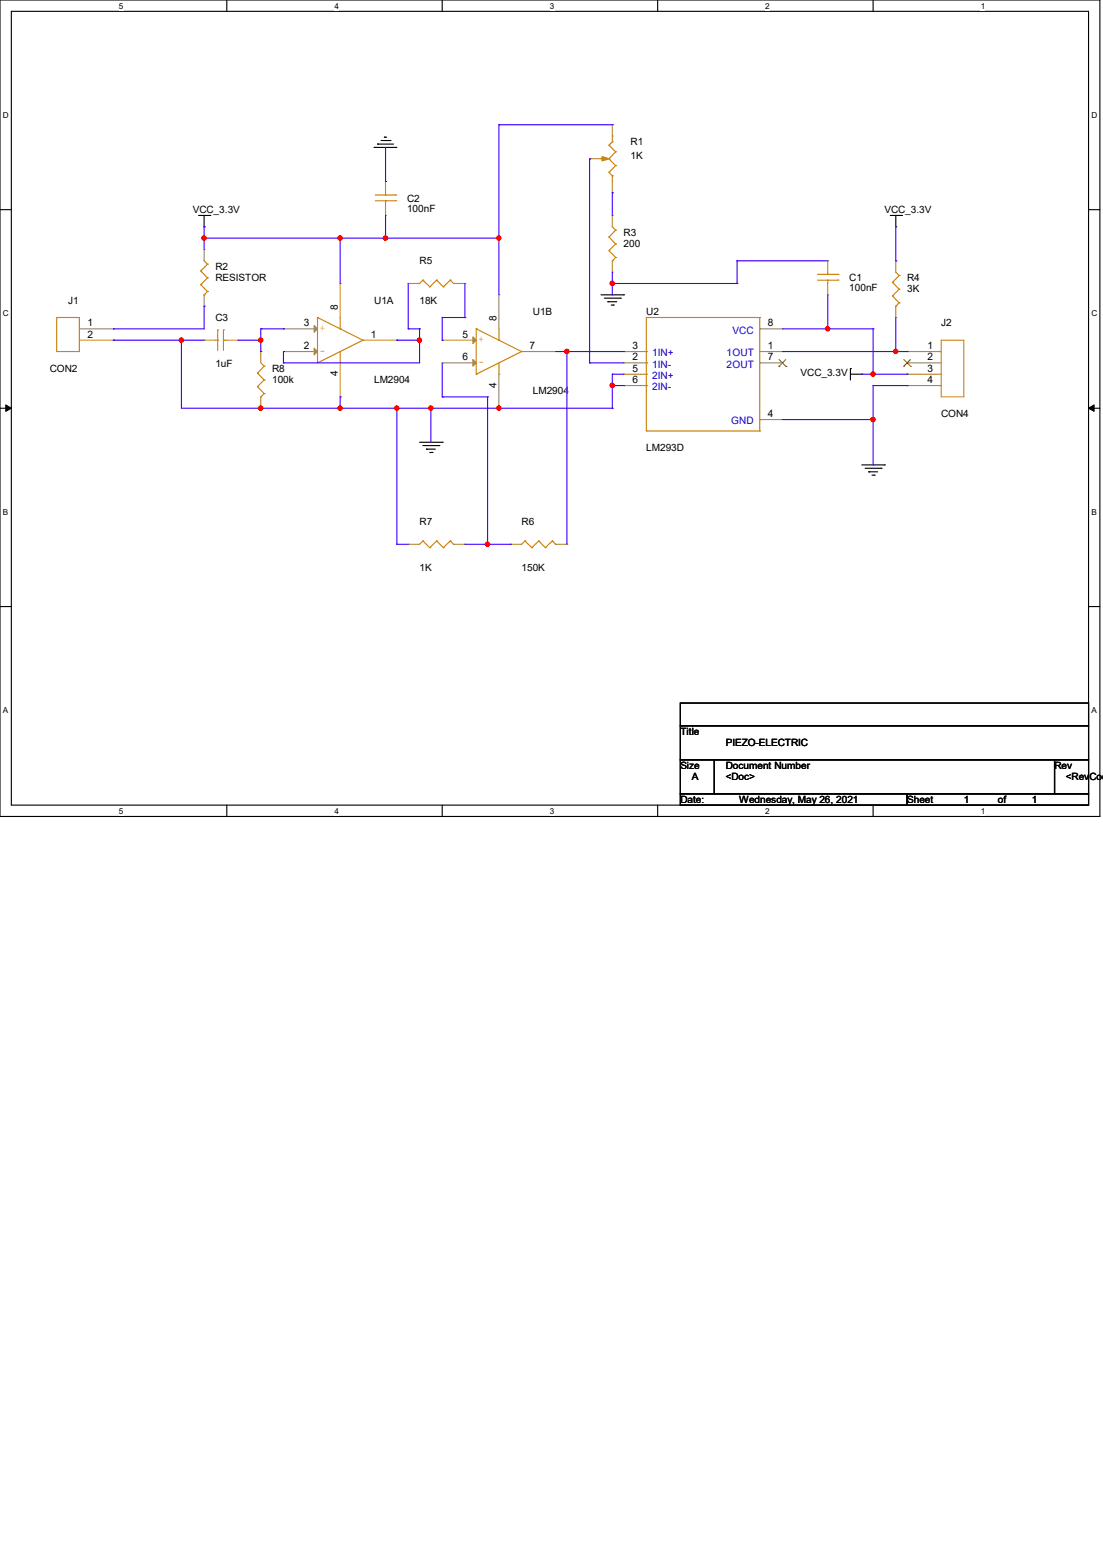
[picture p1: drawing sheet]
<svg xmlns="http://www.w3.org/2000/svg" width="210mm" height="297mm" viewBox="0 0 210 297" stroke-linecap="round" stroke-linejoin="round" font-family="sans-serif">
<path d="M0 0h209.4v155.4h-209.4zM2.2 2.2h205.1v151.1h-205.1z" fill="none" stroke="#000" stroke-width=".21"/>
<g fill="#fff">
<path d="M22.6 .3h.9v1.7h-.9z"/>
<path d="M22.6 153.5h.9v1.8h-.9z"/>
</g>
<path d="M43.2 0v2.2M43.2 153.3v2.1" fill="none" stroke="#000" stroke-width=".21"/>
<g fill="#fff">
<path d="M63.7 .3h.8v1.7h-.8z"/>
<path d="M63.7 153.5h.8v1.8h-.8z"/>
</g>
<path d="M84.2 0v2.2M84.2 153.3v2.1" fill="none" stroke="#000" stroke-width=".21"/>
<g fill="#fff">
<path d="M104.7 .3h.8v1.7h-.8z"/>
<path d="M104.7 153.5h.8v1.8h-.8z"/>
</g>
<path d="M125.2 0v2.2M125.2 153.3v2.1" fill="none" stroke="#000" stroke-width=".21"/>
<g fill="#fff">
<path d="M145.7 .3h.9v1.7h-.9z"/>
<path d="M145.7 153.5h.9v1.8h-.9z"/>
</g>
<path d="M166.2 0v2.2M166.2 153.3v2.1" fill="none" stroke="#000" stroke-width=".21"/>
<g fill="#fff">
<path d="M186.7 .3h.9v1.7h-.9z"/>
<path d="M186.7 153.5h.9v1.8h-.9z"/>
<path d="M.6 21h1.1v1.8h-1.1z"/>
<path d="M207.8 21h1.1v1.8h-1.1z"/>
<path d="M.6 58.8h1.1v1.7h-1.1z"/>
<path d="M207.8 58.8h1.1v1.7h-1.1z"/>
</g>
<path d="M0 39.9h2.2M207.3 39.9h2.1" fill="none" stroke="#000" stroke-width=".21"/>
<g fill="#fff">
<path d="M.6 96.6h1v1.7h-1z"/>
<path d="M207.8 96.6h1v1.7h-1z"/>
</g>
<path d="M0 77.7h2.2M207.3 77.7h2.1" fill="none" stroke="#000" stroke-width=".21"/>
<path d="M1.1 77.1l1.1 .6-1.1 .6zM207.3 77.7l1-.6v1.2z" fill="#000" stroke="#000" stroke-width=".19"/>
<g fill="#fff">
<path d="M.6 134.4h.9v1.7h-.9z"/>
<path d="M207.8 134.4h1v1.7h-1z"/>
</g>
<g fill="none" stroke="#000" stroke-width=".21">
<path d="M71.2 28.1h.1M71.2 28.1h4.4M71.9 27.4h.1M71.9 27.4h3M72.6 26.8h1.7M73.2 26.1h.1M73.2 26.1h.4M74.3 26.8h.1M37.8 41h2.2M38.9 43.2h.1M38.9 41v2.2M40 41h.1"/>
<path d="M114.4 56.1h4.3M115.1 56.8h3M115.7 57.4h.1M115.7 57.4h1.7M116.4 58.1h.4M116.8 58.1h.1M118.1 56.8h.1M118.7 56.1h.1M169.5 41h2.2M170.6 43.2h.1M170.6 41v2.2M171.7 41h.1"/>
<path d="M161.9 70.2h.1M161.9 71.2h2.2M161.9 70.2v2.1M164.1 71.2h.1M79.9 84.2h4.3M80.5 84.8h3.1M81.2 85.5h.1M81.2 85.5h1.7M81.8 86.1h.5M82.3 86.1h.1M83.6 84.8h.1M84.2 84.2h.1"/>
<path d="M164.1 88.5h4.3M164.7 89.2h3.1M165.4 89.8h.1M165.4 89.8h1.7M166 90.5h.5M166.5 90.5h.1M167.8 89.2h.1M168.4 88.5h.1M0 115.5h2.2M207.3 115.5h2.1M129.5 133.9h77.8v4.3h-77.8zM129.5 138.2h77.8v6.5h-77.8z"/>
<path d="M129.5 144.7h6.5v6.4h-6.5zM129.5 151.1h43.2v2.2h-43.2zM136 144.7h64.8v6.4h-64.8zM172.7 151.1h34.6v2.2h-34.6zM200.8 144.7h6.5v6.4h-6.5z"/>
</g>
<g fill="none" stroke="#cc8006" stroke-width=".21">
<path d="M71.5 38.2h3.9M71.5 37.1h3.9M73.4 37.1h.1M73.4 38.2h.1M73.4 36.7v.4M73.4 38.2v.7M75.4 38.2h.1M75.4 37.1h.1M114.4 30.2h.1M114.4 30.2h.5M116 32.8h.1M116 30.2h.1"/>
<path d="M116 27.6h.1M116 32.8l.6 .7M116 30.2l1.2 1.3M116 27.6l1.2 1.3M116.6 33.5h.1M116.6 27h.1M116.6 25.9h.1M116.6 25.9v1.1M116.6 33.5v1M116.6 27l-.6 .6M117.2 31.5h.1M117.2 28.9h.1"/>
<path d="M117.2 31.5l-1.2 1.3M117.2 28.9l-1.2 1.3M38.2 51.6h.1M38.2 54.2h.1M38.2 51.6l1.3 1.3M38.2 54.2l1.3 1.3M38.9 56.1h.1M38.9 49.7l.6 .6M39.5 50.3h.1M39.5 52.9h.1M39.5 55.5h.1M39.5 50.3l-1.3 1.3"/>
<path d="M39.5 52.9l-1.3 1.3M39.5 55.5l-.6 .6M80.5 53.3h.1M80.5 53.3l-.6 .7M80.5 53.3l1.3 1.3M81.8 54.6h.1M83.1 53.3h.1M83.1 53.3l-1.3 1.3M83.1 53.3l1.3 1.3M84.4 54.6h.1M85.7 53.3h.1M85.7 53.3l-1.3 1.3"/>
<path d="M85.7 53.3l.7 .7M86.4 54h.1M116 45.1h.1M116 47.7h.1M116 45.1l1.2 1.3M116 47.7l1.2 1.3M116.6 49.7h.1M116.6 43.2l.6 .6M117.2 43.8h.1M117.2 46.4h.1M117.2 49h.1M117.2 43.8l-1.2 1.3"/>
<path d="M117.2 46.4l-1.2 1.3M117.2 49l-.6 .7M155.7 53.3h3.9M155.7 52.2h3.9M157.6 52.2h.1M157.6 53.3h.1M157.6 51.8v.4M157.6 53.3v.7M159.6 53.3h.1M159.6 52.2h.1M169.9 53.8h.1M169.9 56.3h.1"/>
<path d="M169.9 53.8l1.3 1.3M169.9 56.3l1.3 1.4M170.6 58.3h.1M170.6 51.8l.6 .7M171.2 52.5h.1M171.2 55.1h.1M171.2 57.7h.1M171.2 52.5l-1.3 1.3M171.2 55.1l-1.3 1.2M171.2 57.7l-.6 .6M10.8 60.5h4.3v6.4h-4.3zM41 64.8h.4"/>
<path d="M41.4 64.8h.1M41.4 62.8h.1M41.4 62.8v3.9M42.5 62.8h.1M42.5 64.8h.1M42.5 64.8h.7M42.5 62.8v3.9M49 71h.1M49 73.6h.1M49 71l1.3 1.3M49 73.6l1.3 1.3M49.7 75.6h.1"/>
<path d="M49.7 69.1l.6 .6M50.3 69.7h.1M50.3 72.3h.1M50.3 74.9h.1M50.3 69.7l-1.3 1.3M50.3 72.3l-1.3 1.3M50.3 74.9l-.6 .7M60.5 69.1h.1M60.5 60.5h.1M60.5 60.5l8.6 4.3M60.5 60.5v8.6M64.8 62.6h.1"/>
<path d="M64.8 69.1h.1M64.8 60.5v2.1M64.8 66.9v2.2M69.1 64.8h.1M69.1 64.8l-8.6 4.3M90.7 71.2h.1M90.7 62.6h.1M90.7 62.6l8.6 4.3M90.7 62.6v8.6M95 64.8h.1M95 71.2h.1M95 62.6v2.2"/>
<path d="M95 69.1v2.1M99.3 66.9h.1M99.3 66.9l-8.6 4.3M123.1 60.5h.1M123.1 66.9h.1M123.1 69.1h.1M123.1 71.2h.1M123.1 73.4h.1M123.1 60.5h21.6M123.1 60.5v21.5M144.7 60.5h.1M144.7 62.6h.1"/>
<path d="M144.7 66.9h.1M144.7 69.1h.1M144.7 79.9h.1M144.7 60.5v21.5M179.2 64.8h4.3v10.8h-4.3zM123.1 82h.1M123.1 82h21.6M144.7 82h.1M80.5 103h.1M80.5 103l-.6 .6M80.5 103l1.3 1.3M81.8 104.3h.1"/>
<path d="M83.1 103h.1M83.1 103l-1.3 1.3M83.1 103l1.3 1.3M84.4 104.3h.1M85.7 103h.1M85.7 103l-1.3 1.3M85.7 103l.7 .6M86.4 103.6h.1M99.9 103h.1M99.9 103l-.6 .6M99.9 103l1.4 1.3M101.3 104.3h.1"/>
<path d="M102.6 103h.1M102.6 103l-1.3 1.3M102.6 103l1.2 1.3M103.8 104.3h.1M105.2 103h.1M105.2 103l-1.4 1.3M105.2 103l.6 .6M105.8 103.6h.1"/>
</g>
<g fill="none" stroke="#a84" stroke-width=".21">
<path d="M73.4 34.5h.1M73.4 34.5v2.2M73.4 38.9v2.1M112.3 30.2h.1M112.3 30.2h2.1M116.6 36.7h.1M116.6 23.7h.1M116.6 23.7v2.2M116.6 34.5v2.2M38.9 47.5h.1M38.9 58.3h.1M38.9 47.5v2.2"/>
<path d="M38.9 56.1v2.2M64.8 54h.1M64.8 54v6.5M73.4 41h.1M77.7 54h.1M77.7 54h2.2M86.4 54h2.1M88.5 54h.1M95 56.1h.1M95 56.1v6.5M116.6 41h.1M116.6 51.8h.1"/>
<path d="M116.6 41v2.2M116.6 49.7v2.1M157.6 49.7h.1M157.6 56.1h.1M157.6 49.7v2.1M157.6 54v2.1M170.6 49.7h.1M170.6 49.7v2.1M170.6 58.3v2.2M15.1 62.6h6.5M15.1 64.8h6.5M21.6 62.6h.1"/>
<path d="M21.6 64.8h.1M38.9 64.8h.1M38.9 64.8h2.1M43.2 64.8h2.1M45.3 64.8h.1M49.7 66.9h.1M49.7 77.7h.1M49.7 66.9v2.2M49.7 75.6v2.1M54 62.6h.1M54 66.9h.1M54 66.9h6.5"/>
<path d="M54 62.6h6.5M64.8 75.6h.1M64.8 69.1v6.5M69.1 64.8h6.5M75.6 64.8h.1M84.2 64.8h.1M84.2 69.1h.1M84.2 69.1h6.5M84.2 64.8h6.5M95 77.7h.1M95 71.2v6.5M99.3 66.9h6.5"/>
<path d="M105.8 66.9h.1M118.7 69.1h.1M118.7 66.9h.1M118.7 71.2h.1M118.7 73.4h.1M118.7 66.9h4.4M118.7 69.1h4.4M118.7 71.2h4.4M118.7 73.4h4.4M144.7 66.9h4.3M144.7 69.1h4.3M144.7 79.9h4.3"/>
<path d="M144.7 62.6h4.3M149 66.9h.1M149 79.9h.1M149 69.1h.1M149 62.6h.1M170.6 60.5h.1M172.7 66.9h.1M172.7 69.1h.1M172.7 71.2h.1M172.7 73.4h.1M172.7 66.9h6.5M172.7 69.1h6.5"/>
<path d="M172.7 71.2h6.5M172.7 73.4h6.5M77.7 103.6h.1M77.7 103.6h2.2M86.4 103.6h2.1M88.5 103.6h.1M97.2 103.6h.1M97.2 103.6h2.1M105.8 103.6h2.1M107.9 103.6h.1"/>
</g>
<path d="M148.3 69.8h.1M148.3 68.5l1.3 1.3M149.6 68.5l-1.3 1.3M149.6 69.8h.1M172 69.8h.1M172.1 68.5l1.3 1.3M173.4 68.5l-1.4 1.3M173.4 69.8h.1" fill="none" stroke="#804000" stroke-width=".19"/>
<g fill="#a84" stroke="#a84" stroke-width=".21">
<path d="M90 64.1l.7 .7-.7 .6z"/>
<path d="M90 68.5l.7 .6-.7 .6z"/>
<path d="M59.8 62l.7 .6-.7 .6z"/>
<path d="M59.8 66.3l.7 .6-.7 .7z"/>
</g>
<path d="M114.6 29.8l1.4 .4-1.4 .4z" fill="#cc8006" stroke="#cc8006" stroke-width=".21"/>
<g fill="none" stroke="#4200ff" stroke-width=".21">
<path d="M73.4 34.5h.1M73.4 28.1v6.4M95 23.7h.1M95 23.7v32.4M95 23.7h21.6M112.3 30.2h.1M112.3 30.2v38.9M116.6 36.7h.1M116.6 23.7h.1M116.6 36.7v4.3M38.9 58.3h.1M38.9 43.2h.1"/>
<path d="M38.9 45.3h.1M38.9 58.3v4.3h-17.3M38.9 43.2v4.3M38.9 45.3h56.1M64.8 45.3h.1M64.8 45.3v8.7M73.4 45.3h.1M73.4 41v4.3M77.7 54v8.6M88.5 54v6.5M95 45.3h.1M116.6 54h.1"/>
<path d="M116.6 56.1h.1M116.6 51.8v4.3M116.6 54h23.7M140.3 49.7h.1M140.3 54h.1M140.3 49.7h17.3M140.3 49.7v4.3M157.6 56.1v6.5M170.6 49.7h.1M170.6 43.2v6.5M21.6 62.6h.1M21.6 64.8h.1"/>
<path d="M21.6 64.8h17.3M34.5 64.8h.1M34.5 64.8v12.9h82.1M45.3 64.8h4.4M49.7 77.7h.1M49.7 64.8h.1M49.7 66.9h.1M49.7 62.6h.1M49.7 62.6h4.3M49.7 62.6v4.3M54 66.9h.1M54 69.1h.1"/>
<path d="M54 62.6h.1M54 66.9v2.2M64.8 75.6h.1M64.8 77.7h.1M64.8 75.6v2.1M75.6 77.7h.1M75.6 64.8h.1M75.6 64.8h4.3M75.6 77.7v25.9M77.7 62.6h.1M77.7 62.6h2.2M79.9 64.8h.1"/>
<path d="M79.9 62.6h.1M79.9 62.6v6.5h-25.9M82 77.7h.1M82 77.7v6.5M84.2 60.5h.1M84.2 64.8h.1M84.2 75.6h.1M84.2 60.5h4.3M84.2 60.5v4.3M84.2 69.1v6.5M84.2 75.6h8.6M88.5 60.5h.1"/>
<path d="M92.8 75.6h.1M92.8 75.6v28M95 77.7h.1M105.8 66.9h12.9M107.9 66.9h.1M107.9 66.9v36.7M112.3 69.1h.1M112.3 69.1h6.4M116.6 71.2h.1M116.6 73.4h.1M116.6 77.7h.1M116.6 71.2v6.5"/>
<path d="M116.6 71.2h2.1M116.6 73.4h2.1M118.7 73.4h.1M118.7 66.9h.1M149 62.6h17.2M149 66.9h23.7M149 79.9h17.2M157.6 62.6h.1M164.1 71.2h8.6M166.2 79.9h.1M166.2 73.4h.1M166.2 71.2h.1"/>
<path d="M166.2 62.6h.1M166.2 73.4h6.5M166.2 62.6v8.6M166.2 73.4v15.1M170.6 66.9h.1M170.6 60.5v6.4M172.7 73.4h.1M172.7 71.2h.1M172.7 66.9h.1M166.2 88.5h.1M75.6 103.6h.1M75.6 103.6h2.1"/>
<path d="M88.5 103.6h8.7M92.8 103.6h.1M97.2 103.6h.1"/>
</g>
<g fill="#f00" stroke="#f00" stroke-width=".21">
<circle cx="64.7" cy="45.3" r=".4"/>
<circle cx="38.8" cy="45.3" r=".4"/>
<circle cx="82" cy="77.7" r=".4"/>
<circle cx="79.9" cy="64.7" r=".4"/>
<circle cx="107.9" cy="66.9" r=".4"/>
<circle cx="95" cy="45.3" r=".4"/>
<circle cx="170.5" cy="66.9" r=".4"/>
<circle cx="116.6" cy="73.4" r=".4"/>
<circle cx="95" cy="77.7" r=".4"/>
<circle cx="166.2" cy="79.9" r=".4"/>
<circle cx="166.2" cy="71.2" r=".4"/>
<circle cx="157.6" cy="62.6" r=".4"/>
<circle cx="116.6" cy="54" r=".4"/>
<circle cx="73.4" cy="45.3" r=".4"/>
<circle cx="92.8" cy="103.6" r=".4"/>
<circle cx="75.5" cy="77.7" r=".4"/>
<circle cx="34.5" cy="64.7" r=".4"/>
<circle cx="49.6" cy="77.7" r=".4"/>
<circle cx="64.7" cy="77.7" r=".4"/>
<circle cx="49.6" cy="64.7" r=".4"/>
</g>
<g font-size="1.9">
<text x="120.1" y="27.6">R1</text>
<text x="120.1" y="30.2">1K</text>
<text x="36.7" y="40.6">VCC_3.3V</text>
<text x="77.5" y="38.4">C2</text>
<text x="77.5" y="40.3">100nF</text>
<text x="168.4" y="40.6">VCC_3.3V</text>
<text x="118.7" y="44.9">R3</text>
<text x="118.7" y="47">200</text>
<text x="41" y="51.4">R2</text>
<text x="41" y="53.5">RESISTOR</text>
<text x="79.9" y="50.3">R5</text>
<text x="161.7" y="53.5">C1</text>
<text x="172.7" y="53.5">R4</text>
<text x="13" y="57.8">J1</text>
<text x="64.3" y="58.9" transform="rotate(-90 64.3 58.9)">8</text>
<text x="71.2" y="57.8">U1A</text>
<text x="79.9" y="57.8">18K</text>
<text x="101.5" y="60">U1B</text>
<text x="123.1" y="60">U2</text>
<text x="161.7" y="55.5">100nF</text>
<text x="172.7" y="55.7">3K</text>
<text x="16.6" y="62.1">1</text>
<text x="16.6" y="64.3">2</text>
<text x="41" y="61.1">C3</text>
<text x="57.8" y="62.1">3</text>
<text x="70.6" y="64.3">1</text>
<text x="88.1" y="64.3">5</text>
<text x="94.5" y="61.1" transform="rotate(-90 94.5 61.1)">8</text>
<text x="146.2" y="62.1">8</text>
<text x="179.2" y="62.1">J2</text>
<text x="9.5" y="70.8">CON2</text>
<text x="41" y="69.9">1uF</text>
<text x="51.8" y="70.8">R8</text>
<text x="57.8" y="66.5">2</text>
<text x="64.3" y="71.7" transform="rotate(-90 64.3 71.7)">4</text>
<text x="88.1" y="68.6">6</text>
<text x="100.8" y="66.5">7</text>
<text x="120.4" y="68.6">2</text>
<text x="120.4" y="66.5">3</text>
<text x="120.4" y="70.8">5</text>
<text x="146.2" y="66.5">1</text>
<text x="146.2" y="68.6">7</text>
<text x="152.4" y="71.6">VCC_3.3V</text>
<text x="176.6" y="66.5">1</text>
<text x="176.6" y="68.6">2</text>
<text x="176.6" y="70.8">3</text>
<text x="51.8" y="72.9">100k</text>
<text x="71.2" y="72.9">LM2904</text>
<text x="94.5" y="73.8" transform="rotate(-90 94.5 73.8)">4</text>
<text x="101.5" y="75.1">LM2904</text>
<text x="120.4" y="72.9">6</text>
<text x="176.6" y="72.9">4</text>
<text x="146.2" y="79.4">4</text>
<text x="179.2" y="79.4">CON4</text>
<text x="123.1" y="85.9">LM293D</text>
<text x="79.9" y="100">R7</text>
<text x="99.3" y="100">R6</text>
<text x="79.9" y="108.8">1K</text>
<text x="99.3" y="108.8">150K</text>
<text x="129.5" y="139.9">Title</text>
<text x="138.2" y="142">PIEZO-ELECTRIC</text>
<text x="129.5" y="146.3">Size</text>
<text x="131.7" y="148.5">A</text>
<text x="138.2" y="146.3">Document Number</text>
<text x="138.2" y="148.5">&lt;Doc&gt;</text>
<text x="200.8" y="146.3">Rev</text>
<text x="202.9" y="148.5">&lt;RevCode</text>
<text x="129.5" y="152.8">Date:</text>
<text x="140.8" y="152.8">Wednesday, May 26, 2021</text>
<text x="172.7" y="152.8">Sheet</text>
<text x="183.5" y="152.8">1</text>
<text x="190" y="152.8">of</text>
<text x="196.5" y="152.8">1</text>
</g>
<g font-size="1.9" fill="#cc8006">
<text x="60.9" y="63">+</text>
<text x="91.1" y="65.2">+</text>
<text x="60.9" y="67.4">-</text>
<text x="91.1" y="69.5">-</text>
</g>
<g font-size="1.9" fill="#00c">
<text x="139.4" y="63.5">VCC</text>
<text x="124.2" y="70">1IN-</text>
<text x="124.2" y="67.8">1IN+</text>
<text x="138.3" y="67.8">1OUT</text>
<text x="138.3" y="70">2OUT</text>
<text x="124.2" y="72.1">2IN+</text>
<text x="124.2" y="74.3">2IN-</text>
<text x="139.2" y="80.8">GND</text>
</g>
<g font-size="1.6">
<text x="22.6" y="1.7">5</text>
<text x="63.7" y="1.7">4</text>
<text x="104.7" y="1.7">3</text>
<text x="145.7" y="1.7">2</text>
<text x="186.7" y="1.7">1</text>
<text x=".6" y="22.4">D</text>
<text x="207.8" y="22.4">D</text>
<text x=".6" y="60.2">C</text>
<text x="207.8" y="60.2">C</text>
<text x=".6" y="98">B</text>
<text x="207.8" y="98">B</text>
<text x=".6" y="135.8">A</text>
<text x="207.8" y="135.8">A</text>
<text x="22.6" y="154.9">5</text>
<text x="63.7" y="154.9">4</text>
<text x="104.7" y="154.9">3</text>
<text x="145.7" y="154.9">2</text>
<text x="186.7" y="154.9">1</text>
</g>
</svg>
